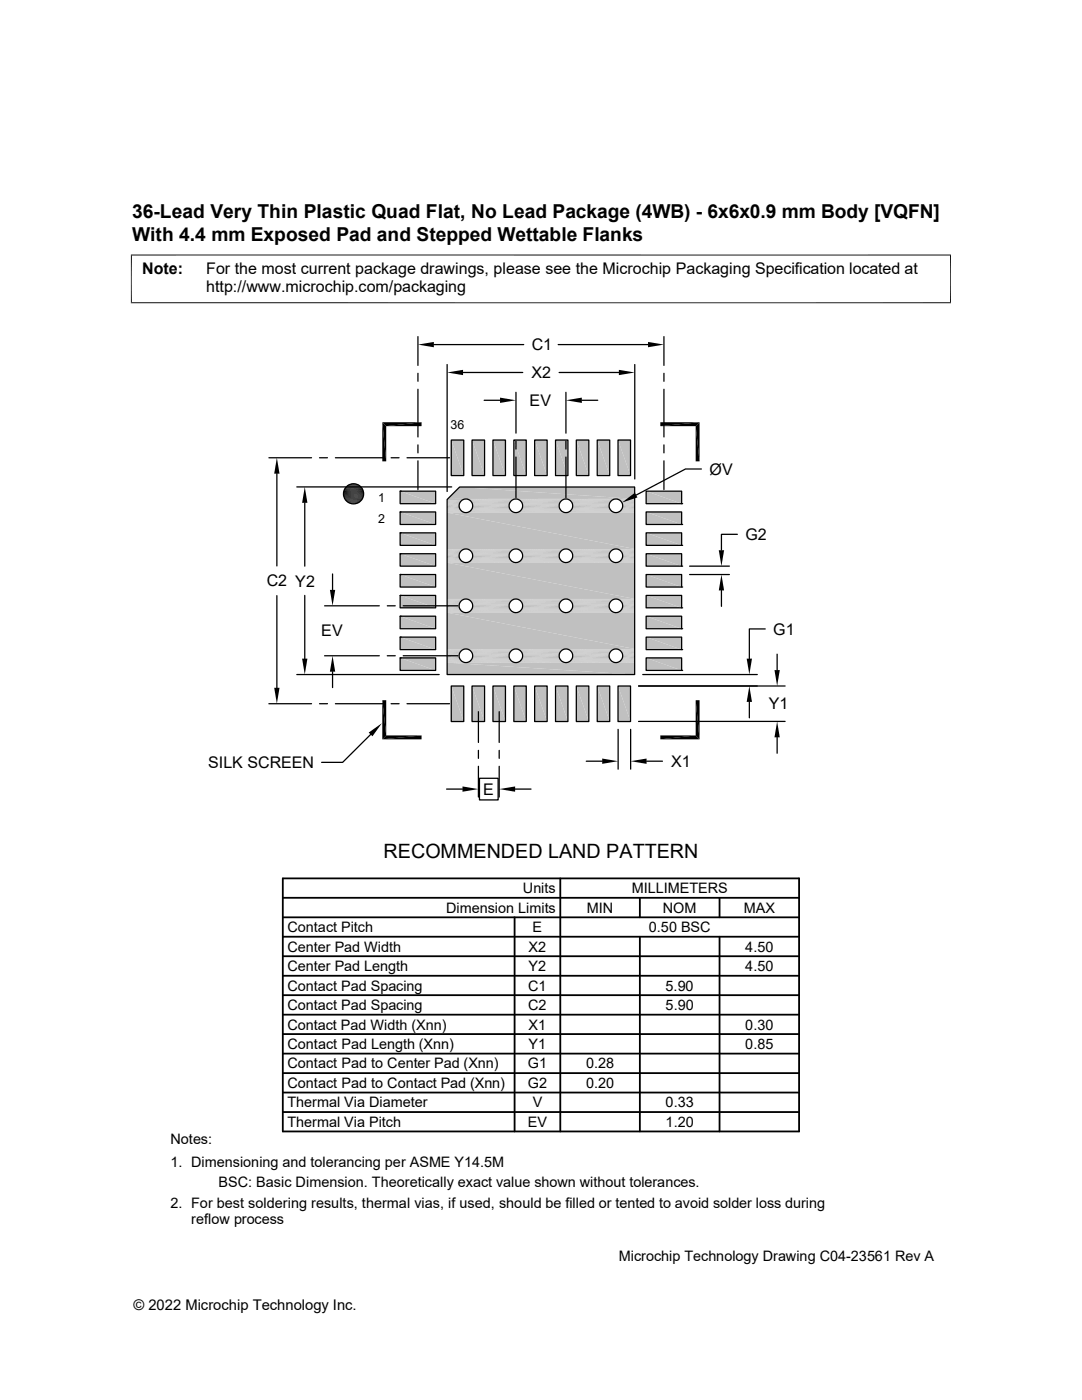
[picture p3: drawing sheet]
<svg xmlns="http://www.w3.org/2000/svg" width="216mm" height="279mm" viewBox="0 0 216 279" stroke-linecap="round" stroke-linejoin="round" font-family="sans-serif">
<g fill="#c0c0c0">
<path d="M89.3 99.6l2.4-2.4 34.9 2.4z"/>
<path d="M91.7 97.2h34.9v2.4z"/>
</g>
<g fill="none" stroke="#c0c0c0" stroke-width=".2">
<path d="M89.2 99.7h3.2M89.2 99.8h3.2M89.2 99.9h2.9M89.2 99.7h3.4M89.3 99.6h3.5M93.1 99.6h9.7M93.3 99.7h9.3M93.6 99.8h8.7M93.8 99.9h8.3M103.1 99.6h9.7M103.3 99.7h9.2M103.5 99.8h8.8"/>
<path d="M103.8 99.9h8.3M113.1 99.6h9.7M113.3 99.7h9.2M113.5 99.8h8.8M113.7 99.9h8.4M123 99.6h3.6M123.3 99.7h3.3M123.5 99.8h3.1M123.7 99.9h2.9M89.2 100.1h2.7M89.2 101.8h2.7M89.2 101.9h2.9"/>
<path d="M89.2 102.1h3.2M89.2 102.2h3.4M89.2 102.3h3.6M93.1 102.3h9.7M93.3 102.2h9.3M93.6 102.1h8.7M93.8 101.9h8.3M94 100.1h7.9M94 101.8h7.9M103.1 102.3h9.7M103.3 102.2h9.2M103.5 102.1h8.8"/>
<path d="M103.8 101.9h8.3M103.9 101.8h8M103.9 100.1h8M113.1 102.3h9.7M113.3 102.2h9.2M113.5 102.1h8.8M113.7 101.9h8.4M113.9 101.8h8M113.9 100.1h8M123 102.3h3.6M123.3 102.2h3.3M123.5 102.1h3.1"/>
<path d="M123.7 101.9h2.9M123.9 100.1h2.7M123.9 101.8h2.7"/>
</g>
<g fill="none" stroke="#c0c0c0" stroke-width=".23">
<path d="M89.2 100.3h2.6M89.2 101.1h2.4M89.2 101.5h2.6M94.1 101.5h7.7M94.1 100.3h7.7M94.3 101.1h7.3M104.1 100.3h7.7M104.1 101.5h7.7M104.3 101.1h7.3M114.1 100.3h7.6M114.1 101.5h7.6M114.3 101.1h7.3"/>
<path d="M124.1 101.5h2.5M124.1 100.3h2.5M124.2 101.1h2.4"/>
</g>
<g fill="none" stroke="#c0c0c0" stroke-width=".25">
<path d="M89.2 100.6h2.5M89.2 100.8h2.4M89.2 101.3h2.5M94.2 101.3h7.5M94.2 100.6h7.5M94.3 100.8h7.3M104.2 101.3h7.4M104.2 100.6h7.4M104.3 100.8h7.3M114.2 101.3h7.4M114.2 100.6h7.4M114.3 100.8h7.3"/>
<path d="M124.2 100.6h2.4M124.2 101.3h2.4M124.2 100.8h2.4"/>
</g>
<g fill="#c0c0c0">
<path d="M89.2 102.3l37.4 7.3h-37.4z"/>
<path d="M89.2 102.3h37.4v7.3z"/>
</g>
<g fill="none" stroke="#c0c0c0" stroke-width=".2">
<path d="M89.2 109.6h3.6M89.2 109.6h3.4M89.2 109.7h3.2M89.2 109.9h2.9M89.2 111.9h2.9M89.2 112.1h3.2M89.2 112.2h3.4M89.2 112.3h3.6M93.1 109.6h9.7M93.1 112.3h9.7M93.3 109.6h9.3M93.3 112.2h9.3"/>
<path d="M93.6 112.1h8.7M93.6 109.7h8.7M93.8 109.9h8.3M93.8 111.9h8.3M103.1 112.3h9.7M103.1 109.6h9.7M103.3 109.6h9.2M103.3 112.2h9.2M103.5 109.7h8.8M103.5 112.1h8.8M103.8 109.9h8.3M103.8 111.9h8.3"/>
<path d="M113.1 109.6h9.7M113.1 112.3h9.7M113.3 109.6h9.2M113.3 112.2h9.2M113.5 109.7h8.8M113.5 112.1h8.8M113.7 109.9h8.4M113.7 111.9h8.4M123 109.6h3.6M123 112.3h3.6M123.3 109.6h3.3M123.3 112.2h3.3"/>
<path d="M123.5 109.7h3.1M123.5 112.1h3.1M123.7 111.9h2.9M123.7 109.9h2.9"/>
</g>
<g fill="none" stroke="#c0c0c0" stroke-width=".21">
<path d="M89.2 110.1h2.7M89.2 111.5h2.6M89.2 111.7h2.7M94 110.1h7.9M94 111.7h7.9M94.1 111.5h7.7M103.9 111.7h8M103.9 110.1h8M104.1 111.5h7.7M113.9 111.7h8M113.9 110.1h8M114.1 111.5h7.6"/>
<path d="M123.9 110.1h2.7M123.9 111.7h2.7M124.1 111.5h2.5"/>
</g>
<path d="M89.2 110.3h2.6M89.2 110.5h2.5M94.1 110.3h7.7M94.2 110.5h7.5M104.1 110.3h7.7M104.2 110.5h7.4M114.1 110.3h7.6M114.2 110.5h7.4M124.1 110.3h2.5M124.2 110.5h2.4" fill="none" stroke="#c0c0c0" stroke-width=".23"/>
<g fill="none" stroke="#c0c0c0" stroke-width=".25">
<path d="M89.2 110.8h2.4M89.2 111h2.4M89.2 111.3h2.5M94.2 111.3h7.5M94.3 111h7.3M94.3 110.8h7.3M104.2 111.3h7.4M104.3 111h7.3M104.3 110.8h7.3M114.2 111.3h7.4M114.3 111h7.3M114.3 110.8h7.3"/>
<path d="M124.2 111.3h2.4M124.2 111h2.4M124.2 110.8h2.4"/>
</g>
<g fill="#c0c0c0">
<path d="M89.2 112.3l37.4 7.2h-37.4z"/>
<path d="M89.2 112.3h37.4v7.2z"/>
</g>
<g fill="none" stroke="#c0c0c0" stroke-width=".2">
<path d="M89.2 119.5h3.6M89.2 119.6h3.4M89.2 119.7h3.2M89.2 119.9h2.9M93.1 119.5h9.7M93.3 119.6h9.3M93.6 119.7h8.7M93.8 119.9h8.3M103.1 119.5h9.7M103.3 119.6h9.2M103.5 119.7h8.8M103.8 119.9h8.3"/>
<path d="M113.1 119.5h9.7M113.3 119.6h9.2M113.5 119.7h8.8M113.7 119.9h8.4M123 119.5h3.6M123.3 119.6h3.3M123.5 119.7h3.1M123.7 119.9h2.9M89.2 121.9h2.9M89.2 122.1h3.2M89.2 122.2h3.4M89.2 122.2h3.6"/>
<path d="M93.1 122.2h9.7M93.3 122.2h9.3M93.6 122.1h8.7M93.8 121.9h8.3M103.1 122.2h9.7M103.3 122.2h9.2M103.5 122.1h8.8M103.8 121.9h8.3M113.1 122.2h9.7M113.3 122.2h9.2M113.5 122.1h8.8M113.7 121.9h8.4"/>
<path d="M123 122.2h3.6M123.3 122.2h3.3M123.5 122.1h3.1M123.7 121.9h2.9"/>
</g>
<g fill="none" stroke="#c0c0c0" stroke-width=".21">
<path d="M89.2 120.1h2.7M89.2 120.3h2.6M89.2 121.7h2.7M94 120.1h7.9M94 121.7h7.9M94.1 120.3h7.7M103.9 121.7h8M103.9 120.1h8M104.1 120.3h7.7M113.9 121.7h8M113.9 120.1h8M114.1 120.3h7.6"/>
<path d="M123.9 120.1h2.7M123.9 121.7h2.7M124.1 120.3h2.5"/>
</g>
<g fill="none" stroke="#c0c0c0" stroke-width=".25">
<path d="M89.2 120.5h2.5M89.2 120.8h2.4M89.2 121h2.4M94.2 120.5h7.5M94.3 121h7.3M94.3 120.8h7.3M104.2 120.5h7.4M104.3 121h7.3M104.3 120.8h7.3M114.2 120.5h7.4M114.3 121h7.3M114.3 120.8h7.3"/>
<path d="M124.2 120.5h2.4M124.2 121h2.4M124.2 120.8h2.4"/>
</g>
<path d="M89.2 121.3h2.5M89.2 121.5h2.6M94.1 121.5h7.7M94.2 121.3h7.5M104.1 121.5h7.7M104.2 121.3h7.4M114.1 121.5h7.6M114.2 121.3h7.4M124.1 121.5h2.5M124.2 121.3h2.4" fill="none" stroke="#c0c0c0" stroke-width=".23"/>
<g fill="#c0c0c0">
<path d="M89.2 122.3l37.4 7.2h-37.4z"/>
<path d="M89.2 122.3h37.4v7.2z"/>
</g>
<g fill="none" stroke="#c0c0c0" stroke-width=".2">
<path d="M89.2 129.5h3.6M89.2 129.6h3.4M89.2 129.7h3.2M89.2 129.9h2.9M89.2 130.1h2.7M89.2 131.7h2.7M89.2 131.9h2.9M89.2 132h3.2M89.2 132.2h3.4M89.2 132.2h3.6M93.1 129.5h9.7M93.1 132.2h9.7"/>
<path d="M93.3 129.6h9.3M93.3 132.2h9.3M93.6 132h8.7M93.6 129.7h8.7M93.8 129.9h8.3M93.8 131.9h8.3M94 130.1h7.9M94 131.7h7.9M103.1 132.2h9.7M103.1 129.5h9.7M103.3 129.6h9.2M103.3 132.2h9.2"/>
<path d="M103.5 129.7h8.8M103.5 132h8.8M103.8 129.9h8.3M103.8 131.9h8.3M103.9 131.7h8M103.9 130.1h8M113.1 129.5h9.7M113.1 132.2h9.7M113.3 129.6h9.2M113.3 132.2h9.2M113.5 129.7h8.8M113.5 132h8.8"/>
<path d="M113.7 129.9h8.4M113.7 131.9h8.4M113.9 131.7h8M113.9 130.1h8M123 129.5h3.6M123 132.2h3.6M123.3 129.6h3.3M123.3 132.2h3.3M123.5 129.7h3.1M123.5 132h3.1M123.7 131.9h2.9M123.7 129.9h2.9"/>
<path d="M123.9 130.1h2.7M123.9 131.7h2.7"/>
</g>
<g fill="none" stroke="#c0c0c0" stroke-width=".23">
<path d="M89.2 130.3h2.6M89.2 130.8h2.4M89.2 131.5h2.6M94.1 131.5h7.7M94.1 130.3h7.7M94.3 130.8h7.3M104.1 130.3h7.7M104.1 131.5h7.7M104.3 130.8h7.3M114.1 130.3h7.6M114.1 131.5h7.6M114.3 130.8h7.3"/>
<path d="M124.1 131.5h2.5M124.1 130.3h2.5M124.2 130.8h2.4"/>
</g>
<g fill="none" stroke="#c0c0c0" stroke-width=".25">
<path d="M89.2 130.5h2.5M89.2 131h2.4M89.2 131.3h2.5M94.2 131.3h7.5M94.2 130.5h7.5M94.3 131h7.3M104.2 131.3h7.4M104.2 130.5h7.4M104.3 131h7.3M114.2 131.3h7.4M114.2 130.5h7.4M114.3 131h7.3"/>
<path d="M124.2 130.5h2.4M124.2 131.3h2.4M124.2 131h2.4"/>
</g>
<g fill="#c0c0c0">
<path d="M89.2 132.2l37.4 2.4h-37.4z"/>
<path d="M89.2 132.2h37.4v2.4z"/>
<path d="M123.3 87.8l2.5 7.1h-2.5z"/>
<path d="M123.3 87.8h2.5v7.1z"/>
<path d="M119.2 87.8l2.5 7.1h-2.5z"/>
<path d="M119.2 87.8h2.5v7.1z"/>
<path d="M115 87.8l2.5 7.1h-2.5z"/>
<path d="M115 87.8h2.5v7.1z"/>
<path d="M110.8 87.8l2.5 7.1h-2.5z"/>
<path d="M110.8 87.8h2.5v7.1z"/>
<path d="M106.7 87.8l2.5 7.1h-2.5z"/>
<path d="M106.7 87.8h2.5v7.1z"/>
<path d="M102.5 87.8l2.5 7.1h-2.5z"/>
<path d="M102.5 87.8h2.5v7.1z"/>
<path d="M98.4 87.8l2.5 7.1h-2.5z"/>
<path d="M98.4 87.8h2.5v7.1z"/>
<path d="M94.2 87.8l2.5 7.1h-2.5z"/>
<path d="M94.2 87.8h2.5v7.1z"/>
<path d="M90 87.8l2.5 7.1h-2.5z"/>
<path d="M90 87.8h2.5v7.1z"/>
<path d="M128.9 98l7.1 2.5h-7.1z"/>
<path d="M128.9 98h7.1v2.5z"/>
<path d="M79.8 98l7.1 2.5h-7.1z"/>
<path d="M79.8 98h7.1v2.5z"/>
<path d="M128.9 102.2l7.1 2.5h-7.1z"/>
<path d="M128.9 102.2h7.1v2.5z"/>
<path d="M79.8 102.2l7.1 2.5h-7.1z"/>
<path d="M79.8 102.2h7.1v2.5z"/>
<path d="M128.9 106.3l7.1 2.5h-7.1z"/>
<path d="M128.9 106.3h7.1v2.5z"/>
<path d="M79.8 106.3l7.1 2.5h-7.1z"/>
<path d="M79.8 106.3h7.1v2.5z"/>
<path d="M128.9 110.5l7.1 2.5h-7.1z"/>
<path d="M128.9 110.5h7.1v2.5z"/>
<path d="M79.8 110.5l7.1 2.5h-7.1z"/>
<path d="M79.8 110.5h7.1v2.5z"/>
<path d="M128.9 114.7l7.1 2.5h-7.1z"/>
<path d="M128.9 114.7h7.1v2.5z"/>
<path d="M79.8 114.7l7.1 2.5h-7.1z"/>
<path d="M79.8 114.7h7.1v2.5z"/>
<path d="M128.9 118.8l7.1 2.5h-7.1z"/>
<path d="M128.9 118.8h7.1v2.5z"/>
<path d="M79.8 118.8l7.1 2.5h-7.1z"/>
<path d="M79.8 118.8h7.1v2.5z"/>
<path d="M128.9 123l7.1 2.5h-7.1z"/>
<path d="M128.9 123h7.1v2.5z"/>
<path d="M79.8 123l7.1 2.5h-7.1z"/>
<path d="M79.8 123h7.1v2.5z"/>
<path d="M128.9 127.1l7.1 2.5h-7.1z"/>
<path d="M128.9 127.1h7.1v2.5z"/>
<path d="M79.8 127.1l7.1 2.5h-7.1z"/>
<path d="M79.8 127.1h7.1v2.5z"/>
<path d="M128.9 131.3l7.1 2.5h-7.1z"/>
<path d="M128.9 131.3h7.1v2.5z"/>
<path d="M79.8 131.3l7.1 2.5h-7.1z"/>
<path d="M79.8 131.3h7.1v2.5z"/>
<path d="M123.3 136.9l2.5 7.1h-2.5z"/>
<path d="M123.3 136.9h2.5v7.1z"/>
<path d="M119.2 136.9l2.5 7.1h-2.5z"/>
<path d="M119.2 136.9h2.5v7.1z"/>
<path d="M115 136.9l2.5 7.1h-2.5z"/>
<path d="M115 136.9h2.5v7.1z"/>
<path d="M110.8 136.9l2.5 7.1h-2.5z"/>
<path d="M110.8 136.9h2.5v7.1z"/>
<path d="M106.7 136.9l2.5 7.1h-2.5z"/>
<path d="M106.7 136.9h2.5v7.1z"/>
<path d="M102.5 136.9l2.5 7.1h-2.5z"/>
<path d="M102.5 136.9h2.5v7.1z"/>
<path d="M98.4 136.9l2.5 7.1h-2.5z"/>
<path d="M98.4 136.9h2.5v7.1z"/>
<path d="M94.2 136.9l2.5 7.1h-2.5z"/>
<path d="M94.2 136.9h2.5v7.1z"/>
<path d="M90 136.9l2.5 7.1h-2.5z"/>
<path d="M90 136.9h2.5v7.1z"/>
</g>
<g fill="none" stroke="#000" stroke-width=".25">
<path d="M83.4 67.2v5.7M83.4 74.5v1.6M83.4 77.7v9.5M86.6 68.8h17.9M89.2 72.7v25.4M92.4 74.3h11.9M96.6 79.9h3.2M103 78.3v8.1M111.4 68.8h17.9M111.6 74.3h11.9M112.9 78.3v8.1M116.1 79.9h3.2"/>
<path d="M126.7 72.7v22.9M132.5 67.2v5.7M132.5 74.5v1.6M132.5 77.7v9.5M53.7 91.4h8.5M55.2 94.5v18.4M59.2 97.2h30.9M63.8 91.4h1.5M66.9 91.4h9.6M78 91.4h1.6M79.8 98h7.1v2.5h-7.1zM79.8 98h.1"/>
<path d="M81.2 91.4h8.5M83.4 88.8v1.6M83.4 92v5.7M90 87.8h2.5v7.1h-2.5zM91.7 97.2h34.9v37.4h-37.4v-34.9zM94.2 87.8h2.5v7.1h-2.5zM98.4 87.8h2.5v7.1h-2.5zM102.5 87.8h2.5v7.1h-2.5zM103 88v1.6M103 91.2v8.1M106.7 87.8h2.5v7.1h-2.5zM110.8 87.8h2.5v7.1h-2.5z"/>
<path d="M112.9 88v1.6M112.9 91.2v8.1M115 87.8h2.5v7.1h-2.5zM119.2 87.8h2.5v7.1h-2.5zM123.3 87.8h2.5v7.1h-2.5zM128.9 98h7.1v2.5h-7.1zM132.5 88.8v1.6M132.5 92v5.7M140 93.6h-3.2l-9.9 5.2M55.2 118.9v18.4M60.8 100.4v12.6M60.8 118.8v12.6"/>
<path d="M66.4 114.6v3.1M79.8 102.2h7.1v2.5h-7.1zM79.8 102.2h.1M79.8 106.3h7.1v2.5h-7.1zM79.8 106.3h.1M79.8 110.5h7.1v2.5h-7.1zM79.8 110.5h.1M79.8 114.7h7.1v2.5h-7.1zM79.8 114.7h.1M79.8 118.8h7.1v2.5h-7.1zM79.8 118.8h.1M128.9 118.8h7.1v2.5h-7.1z"/>
<path d="M128.9 114.7h7.1v2.5h-7.1zM128.9 110.5h7.1v2.5h-7.1zM128.9 106.3h7.1v2.5h-7.1zM128.9 102.2h7.1v2.5h-7.1zM136 117.2h.1M136 113h.1M136 108.8h.1M136 104.7h.1M136 100.5h.1M137.6 114.7h7.9M137.6 113h7.9M144 117.8v3.2"/>
<path d="M147.1 106.6h-3.1v3.2M59.2 134.6h28.4M64.8 120.9h10.9M64.8 130.9h10.9M66.4 134v3.2M77.3 120.9h1.6M77.3 130.9h1.6M79.8 123h7.1v2.5h-7.1zM79.8 123h.1M79.8 127.1h7.1v2.5h-7.1zM79.8 127.1h.1M79.8 131.3h7.1v2.5h-7.1z"/>
<path d="M79.8 131.3h.1M80.5 120.9h10.9M80.5 130.9h10.9M90 136.9h2.5v7.1h-2.5zM94.2 136.9h2.5v7.1h-2.5zM98.4 136.9h2.5v7.1h-2.5zM102.5 136.9h2.5v7.1h-2.5zM106.7 136.9h2.5v7.1h-2.5zM110.8 136.9h2.5v7.1h-2.5zM115 136.9h2.5v7.1h-2.5zM119.2 136.9h2.5v7.1h-2.5zM123.3 136.9h2.5v7.1h-2.5z"/>
<path d="M127.4 136.9h29.3M128.2 134.6h22.9M128.9 131.3h7.1v2.5h-7.1zM128.9 127.1h7.1v2.5h-7.1zM128.9 123h7.1v2.5h-7.1zM136 133.8h.1M136 129.6h.1M136 125.5h.1M136 121.3h.1M152.7 125.5h-3.2v5.9M155.1 130.6v3.1M53.7 140.4h8.5"/>
<path d="M63.8 140.4h1.5M66.9 140.4h9.6M74 146.6l-5.6 5.5h-4.2M78 140.4h1.6M81.2 140.4h8.5M89.1 157.5h3.2M95.5 142v6.2M95.5 149.8v1.5M95.5 152.9v6.2M95.7 155.3h3.7v4.3h-3.7zM99.6 142v6.2M99.6 149.8v1.5"/>
<path d="M99.6 152.9v6.2M102.8 157.5h3.2M117 151.9h3.2M123.3 145.6v7.9M125.8 145.6v7.9M127.4 144h29.3M129 151.9h3.2M149.5 140.1v3.2M155.1 147.2v3.1"/>
<circle cx="70.5" cy="98.6" r="2.01"/>
<circle cx="93" cy="110.9" r="1.36"/>
<circle cx="93" cy="100.9" r="1.36"/>
<circle cx="102.9" cy="100.9" r="1.36"/>
<circle cx="102.9" cy="110.9" r="1.36"/>
<circle cx="112.9" cy="110.9" r="1.36"/>
<circle cx="112.9" cy="100.9" r="1.36"/>
<circle cx="122.9" cy="100.9" r="1.36"/>
<circle cx="122.9" cy="110.9" r="1.36"/>
<circle cx="93" cy="130.9" r="1.36"/>
<circle cx="93" cy="120.9" r="1.36"/>
<circle cx="102.9" cy="130.9" r="1.36"/>
<circle cx="102.9" cy="120.9" r="1.36"/>
<circle cx="112.9" cy="130.9" r="1.36"/>
<circle cx="112.9" cy="120.9" r="1.36"/>
<circle cx="122.9" cy="120.9" r="1.36"/>
<circle cx="122.9" cy="130.9" r="1.36"/>
</g>
<g fill="none" stroke="#000" stroke-width=".36">
<path d="M56.4 179.2h103M56.4 175.3h103v50.5h-103zM111.8 175.3v50.5M127.7 179.2v3.9M143.6 179.2v3.9M56.4 183.1h103M56.4 190.8h103M56.4 186.9h103M56.4 194.7h103M56.4 198.6h103M102.7 183.1v42.7M127.7 186.9v38.9"/>
<path d="M143.6 186.9v38.9M56.4 202.5h103M56.4 206.4h103M56.4 218h103M56.4 210.3h103M56.4 214.2h103M56.4 221.9h103"/>
</g>
<g fill="#000">
<path d="M83.4 68.8l3.2-.6v1.1zM89.2 74.3l3.2-.5v1.1zM99.8 79.4l3.2 .5-3.2 .5zM112.9 79.9l3.2-.5v1zM123.5 73.8l3.2 .5-3.2 .6zM129.3 68.2l3.2 .6-3.2 .5zM55.2 91.4l.6 3.1h-1.1zM69.7 96.7l1.8 .1zM69.7 96.7h1.7zM69.9 96.6l1.5 .1zM69.9 96.6h1.3zM70.1 96.6h1.1z"/>
<path d="M70.1 96.6h.9zM70.3 96.5l.7 .1zM70.3 96.5h.5zM76.3 84.3l.8 7.8h-.8zM76.3 84.3h7.8l-7 .7zM76.3 84.3l.8 .7v7.1zM77.1 85l7-.7v.7zM124.1 100.3l2.6-2 .5 1zM131.8 84.3h7.8l-7.8 .7zM131.8 85l7.8-.7-.8 .7zM138.8 85l.8 7.1h-.8zM138.8 85l.8-.7v7.8z"/>
<path d="M60.8 97.2l.5 3.2h-1zM65.8 117.7h1.1l-.5 3.2zM69.5 100.3l1.9 .1zM69.7 100.4l1.5 .1zM69.7 100.4h1.7zM69.9 100.5h1.1zM69.9 100.5h1.3zM70.1 100.5l.7 .1zM70.1 100.5h.9zM70.3 100.6h.5zM144 114.7l.5 3.1h-1.1zM143.4 109.8h1.1l-.5 3.2z"/>
<path d="M54.7 137.3h1.1l-.6 3.1zM60.3 131.4h1l-.5 3.2zM66.4 130.9l.5 3.1h-1.1zM138.8 139.7l.8 7.9-.8-.8zM138.8 139.7h.8v7.9zM149 131.4h1.1l-.6 3.2zM154.5 133.7h1.1l-.5 3.2zM73.6 146.2l2.6-1.9-1.9 2.6zM76.3 139.7l.8 7.1-.8 .8zM76.3 139.7h.8v7.1zM76.3 147.6l7.8-.8v.8zM76.3 147.6l.8-.8h7z"/>
<path d="M92.3 157l3.2 .5-3.2 .5zM99.6 157.5l3.2-.5v1zM120.2 151.4l3.1 .5-3.1 .5zM125.8 151.9l3.2-.5v1zM131.8 146.8h7l-7 .8zM131.8 147.6l7-.8 .8 .8zM149.5 136.9l.6 3.2h-1.1zM155.1 144l.5 3.2h-1.1z"/>
</g>
<g fill="none" stroke="#000" stroke-width=".2">
<path d="M26.1 50.9h163.7M26.2 50.8v9.7M189.7 50.8v9.7M26.1 60.4h163.7M68.5 98.3h4.1M68.5 98.5h4.1M68.5 98.6h4.1M68.5 98.8h4.1M68.6 99h3.9M68.6 98.1h3.9M68.6 97.9h3.9M68.6 99.2h3.9"/>
<path d="M68.7 99.4h3.7M68.7 97.7h3.7M68.7 97.5h3.6M68.7 99.6h3.6M68.9 99.7h3.4M68.9 97.4h3.4M68.9 97.2h3.2M68.9 99.9h3.2M69.1 97.1h2.9M69.2 97h2.7M69.4 96.8h2.3M69.5 96.8h2"/>
<path d="M69.1 100h2.9M69.2 100.2h2.7M69.4 100.3h2.3M69.5 100.4h2"/>
</g>
<text font-size="3.9" x="76.5" y="171.2">RECOMMENDED LAND PATTERN</text>
<g font-size="3.8">
<text x="26.4" y="43.5">36-Lead Very Thin Plastic Quad Flat, No Lead Package (4WB) - 6x6x0.9 mm Body [VQFN]</text>
<text x="26.4" y="48.1">With 4.4 mm Exposed Pad and Stepped Wettable Flanks</text>
</g>
<g font-size="3.2">
<text x="28.4" y="54.7">Note:</text>
<text x="41.1" y="58.3">http://www.microchip.com/packaging</text>
<text x="41.1" y="54.7">For the most current package drawings, please see the Microchip Packaging Specification located at</text>
<text x="106.1" y="69.9">C1</text>
<text x="106.1" y="75.5">X2</text>
<text x="105.7" y="81">EV</text>
<text x="141.6" y="94.7">ØV</text>
<text x="148.7" y="107.8">G2</text>
<text x="53.2" y="117">C2 Y2</text>
<text x="64.1" y="127">EV</text>
<text x="154.3" y="126.6">G1</text>
<text x="153.4" y="141.6">Y1</text>
<text x="41.6" y="153.3">SILK SCREEN</text>
<text x="133.9" y="153.1">X1</text>
<text x="96.4" y="158.6">E</text>
</g>
<g font-size="2.9">
<text x="104.3" y="178.3">Units</text>
<text x="126" y="178.3">MILLIMETERS</text>
<text x="89" y="182.2">Dimension Limits</text>
<text x="117.1" y="182.2">MIN</text>
<text x="132.3" y="182.2">NOM</text>
<text x="148.4" y="182.2">MAX</text>
<text x="57.3" y="189.9">Center Pad Width</text>
<text x="57.3" y="186">Contact Pitch</text>
<text x="105.5" y="189.9">X2</text>
<text x="106.3" y="186">E</text>
<text x="129.5" y="186">0.50 BSC</text>
<text x="148.7" y="189.9">4.50</text>
<text x="57.3" y="193.8">Center Pad Length</text>
<text x="57.3" y="197.7">Contact Pad Spacing</text>
<text x="105.4" y="197.7">C1</text>
<text x="105.5" y="193.8">Y2</text>
<text x="132.8" y="197.7">5.90</text>
<text x="148.7" y="193.8">4.50</text>
<text x="57.3" y="201.6">Contact Pad Spacing</text>
<text x="105.4" y="201.6">C2</text>
<text x="132.8" y="201.6">5.90</text>
<text x="57.3" y="209.4">Contact Pad Length (Xnn)</text>
<text x="57.3" y="205.5">Contact Pad Width (Xnn)</text>
<text x="105.5" y="209.4">Y1</text>
<text x="105.5" y="205.5">X1</text>
<text x="148.7" y="209.4">0.85</text>
<text x="148.7" y="205.5">0.30</text>
<text x="57.3" y="213.2">Contact Pad to Center Pad (Xnn)</text>
<text x="105.3" y="213.2">G1</text>
<text x="116.9" y="213.2">0.28</text>
<text x="57.3" y="217.1">Contact Pad to Contact Pad (Xnn)</text>
<text x="57.3" y="221">Thermal Via Diameter</text>
<text x="105.3" y="217.1">G2</text>
<text x="106.3" y="221">V</text>
<text x="116.9" y="217.1">0.20</text>
<text x="132.8" y="221">0.33</text>
<text x="57.3" y="224.9">Thermal Via Pitch</text>
<text x="105.3" y="224.9">EV</text>
<text x="132.8" y="224.9">1.20</text>
<text x="34" y="228.3">Notes:</text>
<text x="34" y="232.9">1. Dimensioning and tolerancing per ASME Y14.5M</text>
<text x="43.6" y="237">BSC: Basic Dimension. Theoretically exact value shown without tolerances.</text>
<text x="34" y="241">2. For best soldering results, thermal vias, if used, should be filled or tented to avoid solder loss during</text>
<text x="38.1" y="244.3">reflow process</text>
<text x="123.5" y="251.7">Microchip Technology Drawing C04-23561 Rev A</text>
<text x="26.6" y="261.3">© 2022 Microchip Technology Inc.</text>
</g>
<g font-size="2.5">
<text x="89.9" y="85.6">36</text>
<text x="75.4" y="100.2">1</text>
<text x="75.4" y="104.3">2</text>
</g>
</svg>
